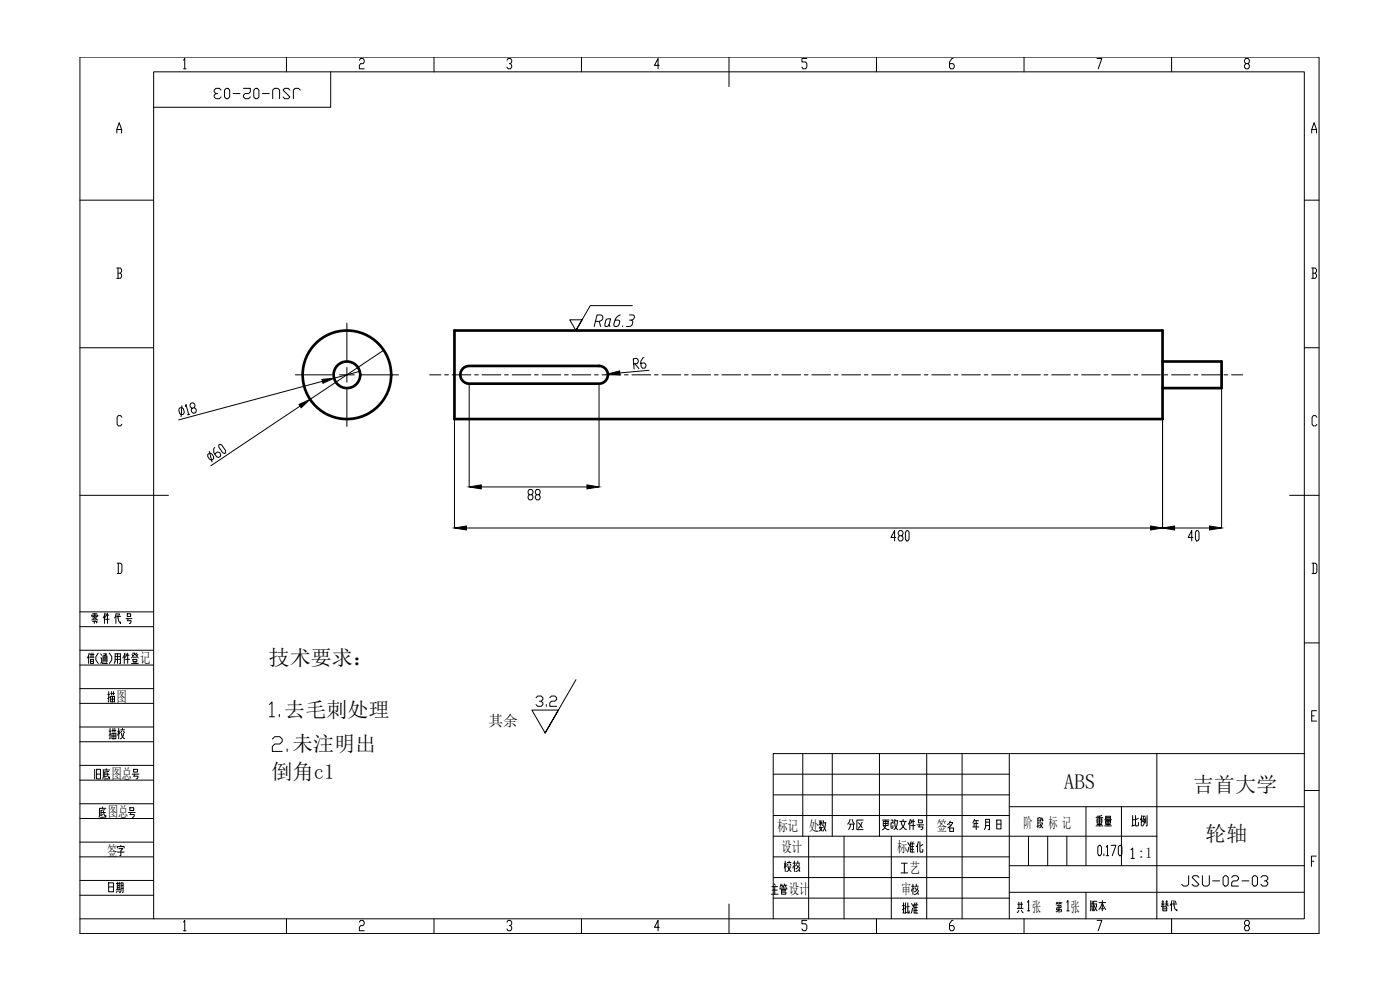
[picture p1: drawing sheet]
<svg xmlns="http://www.w3.org/2000/svg" width="420mm" height="297mm" viewBox="0 0 420 297" stroke-linecap="round" stroke-linejoin="round" font-family="sans-serif">
<!-- layer: 5 -->
<g fill="none" stroke="#000" stroke-width=".3">
<path d="M86 17.1v4.5M130.2 17.1v4.5M174.5 17.1v4.5M218.8 17.1v8.9M263 17.1v4.5M307.3 17.1v4.5M351.6 17.1v4.5M99.2 21.6v10.6h-53.1M24 60.1h22.1M391.4 60.1h4.5M24 104.3h22.1M391.4 104.3h4.5"/>
<path d="M24 148.6h26.6M387 148.6h8.9M391.4 192.9h4.5M391.4 226.1h-159.3v49.6M391.4 237.2h4.5M24 275.7h367.4v-254.1h-345.3v254.1M86 275.7v4.4M130.2 275.7v4.4M174.5 275.7v4.4M218.8 271.3v8.8M263 275.7v4.4M307.3 275.7v4.4"/>
<path d="M351.6 275.7v4.4"/>
</g>
<!-- layer: 9 -->
<path d="M24 17.1h371.9v263h-371.9z" fill="none" stroke="#000" stroke-width=".3"/>
<!-- layer: 10 -->
<g fill="none" stroke="#000" stroke-width=".3">
<path d="M55.1 18.1l.3-.5v3M107.9 18.1l.3-.5h.8l.3 .5v.5l-.3 .5h-.8l-.3 .5v1h1.4M152.1 18.1l.4-.5h.7l.4 .5v.5l-.4 .5h-.3M153.2 19.1l.4 .5v.5l-.4 .5h-.7l-.4-.5M197.9 19.6h-1.5l1.1-2v3M242.1 17.6h-1.4v1h1.1l.3 .5v1l-.3 .5h-.8l-.3-.5M286 17.6h-.3l-.7 1v1.5l.3 .5h.7l.4-.5v-.5l-.4-.5h-1M329.2 17.6h1.5l-1.1 3M373.9 19.1l-.4-.5v-.5l.4-.5h.7l.4 .5v.5l-.4 .5h-.7l-.4 .5v.5l.4 .5h.7l.4-.5v-.5l-.4-.5M35.1 39.9v-1l.7-2.1 .7 2.1v1M35.1 38.9h1.4M55.1 20.6h.7"/>
<path d="M393.7 39.9v-1l.7-2.1 .7 2.1v1M393.7 38.9h1.4M35.1 80.4h1l.4 .5v.6l-.4 .5M35.4 82h.7l.4 .5v.5l-.4 .5h-1M35.4 80.4v3.1M104.1 97v11M393.7 80.4h1l.4 .5v.6l-.4 .5M394 82h.7l.4 .5v.5l-.4 .5h-1M394 80.4v3.1M88.6 112.5h11.1M96.8 114.4l-43.2 11.6M104.1 110.2v2.3h-2.2"/>
<path d="M104.1 116.9v11.1M106.3 112.5h-2.2v2.2M108 111.4l-7.7 2.1M108.5 112.5h11.1M115.2 105.1l-22.1 14.7M140.8 115.2v30.9M179.8 115.2v30.9M190.2 109.2l1-.1 .4-.6-.1-.5-.4-.5-1.1 .1 .3 3.1M190.5 109.1l1.3 1.5M193.3 107.3l-.4 .1-.6 1.1 .1 1.5 .4 .5 .8-.1 .3-.5-.1-.5-.4-.5-1.1 .1M194.8 111.1l-8.8 .8M348.9 116.5v41.9"/>
<path d="M366.6 116.5v41.9M36.6 125.2l-.4-.5h-.7l-.4 .5v2.1l.4 .5h.7l.4-.5M53.9 122.4l.7-.1 .4 .4 .3 1-.2 .6-.7 .1-.5-.4-.3-1zM54.6 121.7l-.3 3.3M55.6 122l.2-.6 .8 3M57 124.3l-.7 .2M58.3 122.3l.5 .4 .1 .5-.2 .6-.7 .2-.5-.4-.1-.5 .2-.6 .7-.2 .2-.6-.1-.5-.5-.4-.7 .2-.2 .6 .1 .5 .5 .4M62.3 136.3l.7-.4 .5 .3 .6 .8v.7l-.6 .4-.6-.3-.6-.8zM62.8 135.4l.8 3.2M64.5 134.3l-.3 .2-.1 1.2 .9 1.3 .6 .3 .6-.4v-.7l-.3-.4-.6-.2-.9 .6M65.7 133.5l.3-.2 .6 .2 1.1 1.7v.7l-.3 .2-.6-.3-1.1-1.7zM90.1 121.8l-26.8 17.9"/>
<path d="M136.4 125.8v32.6M395.2 125.2l-.3-.5h-.8l-.3 .5v2.1l.3 .5h.8l.3-.5M140 158.4h205.3M144.4 146.1h31.8M158.8 148.4l-.3-.5v-.5l.3-.5h.8l.3 .5v.5l-.3 .5h-.8l-.3 .5v.5l.3 .6h.8l.3-.6v-.5l-.3-.5M161 148.4l-.3-.5v-.5l.3-.5h.7l.4 .5v.5l-.4 .5h-.7l-.3 .5v.5l.3 .6h.7l.4-.6v-.5l-.4-.5M272.1 159.2h.4l.3 .5v2.1l-.3 .5h-.4l-.4-.5v-2.1zM352.5 158.4h10.5M359.1 159.2h.4l.3 .5v2.1l-.3 .5h-.4l-.3-.5v-2.1zM35.1 169h1.1l.4 .5v2.1l-.4 .5h-1.1M35.5 169v3.1M268.8 161.3h-1.4l1.1-2.1v3.1"/>
<path d="M269.9 160.7l-.3-.5v-.5l.3-.5h.7l.4 .5v.5l-.4 .5h-.7l-.3 .6v.5l.3 .5h.7l.4-.5v-.5l-.4-.6M358 161.3h-1.4l1.1-2.1v3.1M393.8 169h1.1l.3 .5v2.1l-.3 .5h-1.1M394.1 169v3.1M24 199.5h22.1M24 195.1h22.1M24 188h22.1M24 183.6h22.1M26.6 196.6v2.5M26.7 196l-.5 1.4M26.9 197.2h1.3M27 196.4h1.2"/>
<path d="M27.2 197.8h.9v1.3h-.9zM27.2 198.4h.9M27.3 196v1.2M27.5 186l.6-.2 .3-.6 .4 .6 .5 .2M27.5 185v-.4h1.8v.4M27.8 186.4h1.3l-.2 .4M27.8 185.4h.3M27.8 185h.4M27.8 184.2h1.3M27.9 196v1.2M28.2 186h.5M28.3 186.4v.7"/>
<path d="M28.4 184.2v1M28.7 185h.4M28.8 185.4h.3M29.5 196l-.7 1v1l.7 1.1M30.2 197.4h.3v1.3l-.3 .4M30.2 196.2l.3 .4M30.5 198.7l.3 .4h1.4M30.9 198.7v-1.9h1.2l-.2 1.9M30.9 197.4h1.2M30.9 198h1.2M31.1 196.2h.8l-.4 .6v1.9M31.4 184.6v2.5"/>
<path d="M31.4 196.6l.1 .2M31.5 183.9l-.5 1.5M31.6 185.8h1.2M31.9 184.6l-.3 .6M31.9 184.2v.4h.7M32.2 183.9v3.2M32.8 196l.7 1v1l-.7 1.1M34.3 199.1l.3-.7v-2.2h1.5v2.9h-.2M34.6 197.8h1.5M34.6 197h1.5M34.8 184.6v2.5M34.9 183.9l-.5 1.5"/>
<path d="M35 185h1.2M35.3 196.2v2.9M35.4 183.9l.3 2.5 .5 .7v-.5M35.8 184.2l.1 .4M37.3 196.6v2.5M37.5 196l-.6 1.4M37.6 197.8h1.3M37.8 185.6h1.8M37.9 196.6l-.3 .6M37.9 196.2v.4h.8M38.2 184.2h1v.8h-1zM38.2 186.2h1.1l-.2 .9h-.3"/>
<path d="M38.3 196v3.1M38.4 185.6l-.1 .6M39.5 199.1h2M39.6 196.4l.3 .4M39.8 196h.7v.2l-1 1.2M39.9 197.8h1.2v.6h-1.2zM40.1 197.2h.8M40.2 198.4v.7M40.5 196.2l1 1.2M40.8 198.4v.7M41.1 196l-.3 .4M41.3 196.4l-.2 .4"/>
<path d="M24 211h22.1M24 206.6h22.1M24 218.1h22.1M393.7 214.8h.7M395.1 213.2h-1.4v3.2h1.4M24 222.6h22.1M24 234.1h22.1M24 229.6h22.1M232.1 232.3h70.8M232.1 238.5h70.8M240.9 226.1v24.8M249.8 226.1v24.8"/>
<path d="M263.9 226.1v24.8M278.1 226.1v49.6M288.7 226.1v49.6M302.9 226.1v49.6M347.2 226.1v49.6M24 245.6h22.1M24 241.2h22.1M24 257.1h22.1M24 252.7h22.1M35.2 254.4v-.4h2.1v.4M35.2 255.7h2.1M35.7 254.6h1.1l-.5 .7v1.4h-.3"/>
<path d="M36.3 253.6v.4M232.1 257.1h70.8M232.1 244.7h70.8M232.1 250.9h115.1M242.7 250.9v24.8M245.9 246.9h.8M245.9 248.3h1M245.9 246.2l.1 .3M246.2 247.9l-.2 .6 .7 .9M246.3 246.2v1.5M246.6 247.3l-.3-.4-.4 .6M246.6 248.3l-.1 .6-.6 .5"/>
<path d="M246.7 246.2l-.1 .3M247.2 247.7l.7 1.7M247.2 246.9h.7M247.2 246.2l-.3 1.5M247.7 246.9l-.1 1.4-.6 1.1M253.3 250.9v24.8M267.5 250.9v24.8M285 246.8h.9v.2l-.6 .8-.9 .6M285 248.4h1.2v1.1h-1.2zM285 247.4l.3 .4M285.2 246.3l-.5 .9-.4 .2M292 248.1h1.8"/>
<path d="M292.3 246.2h1.3M292.5 245.8l-.5 1.1M293 246.2v2.7M293.5 247.1h-1.2v1M295.4 248.9l.4-1v-2.1h1.2v3.1h-.4M295.8 246.7h1.2M295.8 247.7h1.2M299.1 246h1.3v2.7h-1.3zM299.1 247.3h1.3M302.9 242h88.5M302.9 259.7h88.5M311.5 246.1h.5"/>
<path d="M311.5 246.9h.5M312 247.7l-.8 .2M312.1 245.3l-.6 .2v2.9M312.2 246.9h.7v.2l-.4 .8-.5 .5M312.2 247.3l.8 1.1M313 245.9v.4h-.3v-.8h-.3l-.3 1M325.9 242v17.7M329.8 253.6h.4l.4 .6v2l-.4 .5h-.4l-.3-.5v-2zM331.3 256.2v.5M332 254.2l.4-.6v3.1M332 256.7h.7M333.4 253.6h1.5l-1.1 3.1"/>
<path d="M336 253.6h.3l.4 .6v2l-.4 .5h-.3l-.4-.5v-2zM336.6 242v17.7M393.6 258.4h.7M395 256.9h-1.4v3.1M24 264.2h22.1M24 268.6h22.1M55.1 276.7l.3-.6v3.2M55.1 279.3h.7M107.9 276.7l.3-.6h.8l.3 .6v.5l-.3 .5h-.8l-.3 .5v1.1h1.4M152.1 276.7l.4-.6h.7l.4 .6v.5l-.4 .5h-.3M153.2 277.7l.4 .5v.5l-.4 .6h-.7l-.4-.6M197.9 278.2h-1.5l1.1-2.1v3.2"/>
<path d="M231.5 268.3h2M231.6 266h1.8M231.8 267.1h1.4M232.1 263.3h70.8M232.1 269.5h70.8M232.4 265.2l.2 .4M232.5 266v2.3M234.1 266.9v-.4h2v.4M234.4 265.2l-.3 .8M234.4 265.6h.6M234.5 267.3h1.2v-.4h-1.2v1.4h1.3v-.6h-1.3M234.7 265.6l.1 .4"/>
<path d="M235.1 266.2v.3M235.4 265.2l-.3 .8M235.4 265.6h.7M235.7 265.6l.1 .4M242.1 276.1h-1.4v1.1h1.1l.3 .5v1l-.3 .6h-.8l-.3-.6M273.6 265.9h.7M273.7 266.7l-.1 .7M274 265.3v3.1M274.1 266.5l.2 .2M274.6 266.3l.4 .6M274.6 265.9h1M275 265.3v.6"/>
<path d="M275.4 266.3a1.21 1.21 0 0 1-1 1.3M275.6 267.2a1.14 1.14 0 0 1-1.2 1.2M286 276.1h-.3l-.7 1.1v1.5l.3 .6h.7l.4-.6v-.5l-.4-.5h-1M302.9 267.7h88.5M329.2 276.1h1.5l-1.1 3.2M373.9 277.7l-.4-.5v-.5l.4-.6h.7l.4 .6v.5l-.4 .5h-.7l-.4 .5v.5l.4 .6h.7l.4-.6v-.5l-.4-.5"/>
</g>
<!-- layer: SLD-0 -->
<path d="M308.7 250.9v8.8M314.4 250.9v8.8M320.2 250.9v8.8" fill="none" stroke="#000" stroke-width=".3"/>
<!-- layer: 0 -->
<g fill="none" stroke="#000" stroke-width=".8">
<path d="M136.4 99.2h212.5v26.5h-212.5zM138.9 110.6l.9-.6 1-.2h39a2.66 2.66 0 0 1 2.6 2.7 2.66 2.66 0 0 1-2.6 2.6h-39a2.65 2.65 0 0 1-2.4-1.6 2.65 2.65 0 0 1 .5-2.9zM348.9 108.5h17.7v7.9h-17.7"/>
<circle cx="104.1" cy="112.5" r="13.3"/>
<circle cx="104.1" cy="112.5" r="4"/>
</g>
<!-- layer: 10 -->
<path d="M96.6 113.8l3.7-.3-3.4 1.5zM182.4 112.2l3.6-.9 .1 1.2zM89.7 121.4l3.4-1.6-2.7 2.6zM136.4 158.4l3.6-.6v1.2zM140.8 146.1l3.6-.6v1.2zM176.2 145.5l3.6 .6-3.6 .6zM345.3 157.8l3.6 .6-3.6 .6zM348.9 158.4l3.6-.6v1.2zM363 157.8l3.6 .6-3.6 .6z" fill="#000" stroke="#000" stroke-width=".3"/>
<!-- layer: 0 -->
<g fill="none" stroke="#000" stroke-width=".3">
<path d="M128.9 112.5h3.4M133.4 112.5h1.2M135.7 112.5h5.6M142.4 112.5h1.2M144.7 112.5h5.6M151.4 112.5h1.2M153.7 112.5h5.6M160.4 112.5h1.2M162.7 112.5h5.6M169.4 112.5h1.1M171.7 112.5h5.6M178.4 112.5h1.1"/>
<path d="M180.7 112.5h5.6M187.4 112.5h1.1M189.7 112.5h5.6M196.4 112.5h1.1M198.7 112.5h5.6M205.4 112.5h1.1M207.7 112.5h5.6M214.4 112.5h1.1M216.6 112.5h5.7M223.4 112.5h1.1M225.6 112.5h5.7M232.4 112.5h1.1"/>
<path d="M234.6 112.5h5.7M241.4 112.5h1.1M243.6 112.5h5.7M250.4 112.5h1.1M252.6 112.5h5.7M259.4 112.5h1.1M261.6 112.5h5.7M268.4 112.5h1.1M270.6 112.5h5.7M277.4 112.5h1.1M279.6 112.5h5.6M286.4 112.5h1.1"/>
<path d="M288.6 112.5h5.6M295.4 112.5h1.1M297.6 112.5h5.6M304.4 112.5h1.1M306.6 112.5h5.6M313.4 112.5h1.1M315.6 112.5h5.6M322.4 112.5h1.1M324.6 112.5h5.6M331.4 112.5h1.1M333.6 112.5h5.6M340.3 112.5h1.2"/>
<path d="M342.6 112.5h5.6M349.3 112.5h1.2M351.6 112.5h5.6M358.3 112.5h1.2M360.6 112.5h5.6M367.3 112.5h1.2M369.6 112.5h3.4M80.9 211.4l.7-.8v4.5M80.9 215.1h1.5M83.8 214.3v.8M81.7 221.7l.8-.7h1.5l.7 .7v.8l-.7 .7h-1.5l-.8 .8v1.5h3M86.2 224.7v.8"/>
</g>
<path d="M189.8 91.7h-12.6l-4.4 7.5 1.9-3.2h-3.7l1.8 3.2M172.9 203.9l-9.3 16 4-6.9h-8l4 6.9" fill="none" stroke="#000" stroke-width=".3"/>
<text font-size="7.1" x="177.1" y="99.1">Ra6.3</text>
<g font-size="6.6">
<text x="159.8" y="213.1">3.2</text>
<text x="31.4" y="223">描校</text>
<text x="27.2" y="234.9">旧底图总号号</text>
<text x="28.6" y="246.6">底图总号号</text>
<text x="253.3" y="250.1">分区</text>
<text x="263.5" y="250.1">更改文件号</text>
<text x="327.7" y="249.1">重量</text>
<text x="338.3" y="249.1">比例</text>
<text x="270.9" y="256.8">准化</text>
<text x="234.2" y="262.8">校核</text>
<text x="31.4" y="269.2">日期</text>
<text x="353.5" y="267.1">JSU-02-03</text>
<text x="269.5" y="275.2">批准</text>
<text x="326" y="274.5">版本</text>
<text x="347.5" y="274.5">替代</text>
</g>
<g font-size="6.3">
<text x="80.6" y="199.6">技术要求：</text>
<text x="85.3" y="215.1">去毛刺处理</text>
<text x="87.6" y="225.5">未注明出</text>
<text x="81.5" y="233.6">倒角c1</text>
<text x="319.3" y="236.8">ABS</text>
<text x="358" y="237.6">吉首大学</text>
<text x="361.8" y="252.3">轮轴</text>
</g>
<text font-size="6.2" x="63.1" y="30.7">JSU-02-03</text>
<g font-size="5.3">
<text x="35.3" y="211.7" transform="rotate(-90 35.3 211.7)">描图</text>
<text x="273.4" y="263.2" transform="rotate(-90 273.4 263.2)">工艺</text>
</g>
<g font-size="4.9">
<text x="308" y="275.2" transform="rotate(-90 308 275.2)">共 张</text>
<text x="319.6" y="275.2" transform="rotate(-90 319.6 275.2)">第 张</text>
</g>
<g font-size="4.4">
<text x="42.1" y="199.1">记</text>
<text x="34.9" y="210.6">图</text>
<text x="146.6" y="217.9">其余</text>
<text x="33.5" y="233.7">图总</text>
<text x="32.3" y="245.2">图总</text>
<text x="233.3" y="249.5">标记</text>
<text x="242.8" y="249.4">处</text>
<text x="281.2" y="249.5">签</text>
<text x="307.1" y="248.4">阶</text>
<text x="314.6" y="248.4">标 记</text>
<text x="32.1" y="256.7">签</text>
<text x="234.6" y="255.6">设计</text>
<text x="269.2" y="255.7">标</text>
<text x="341.5" y="257.6">:1</text>
<text x="273" y="261.9">艺</text>
<text x="236.7" y="268.3">设计</text>
<text x="270.5" y="268.4">审</text>
<text x="309.8" y="273.8">张</text>
<text x="321.4" y="273.8">张</text>
</g>
<text font-size="4" x="341.5" y="258.9" transform="rotate(-90 341.5 258.9)">1:1</text>
</svg>
